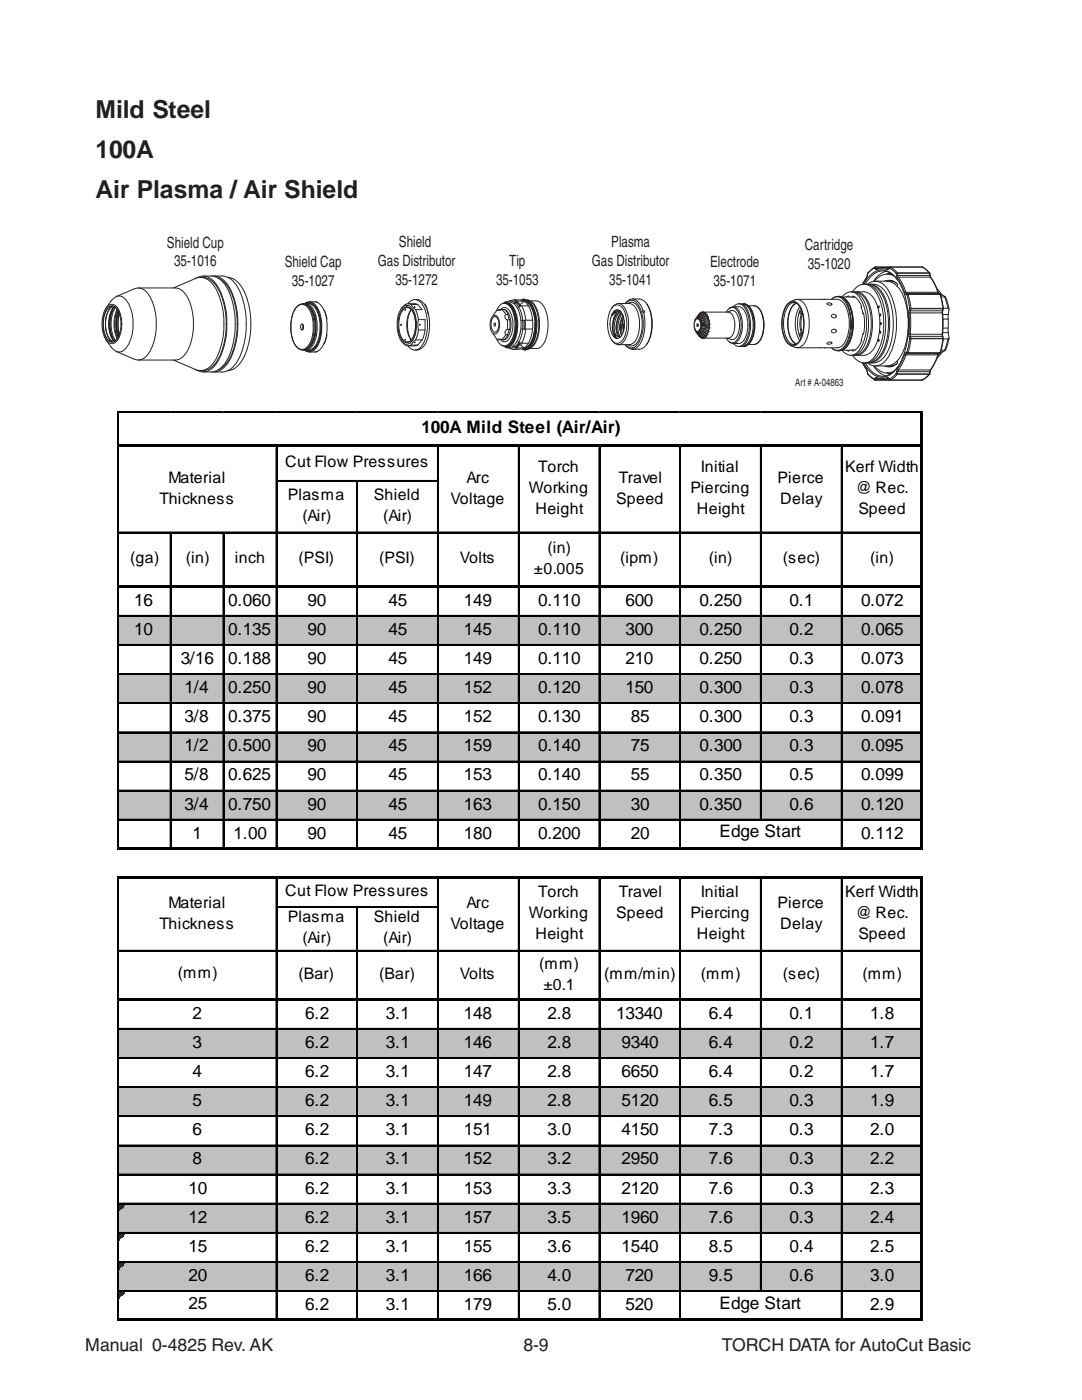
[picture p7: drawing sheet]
<svg xmlns="http://www.w3.org/2000/svg" width="216mm" height="279mm" viewBox="0 0 216 279" stroke-linecap="round" stroke-linejoin="round" font-family="sans-serif">
<g fill="none" stroke="#231f20" stroke-width=".2">
<path d="M23.2 59.2l3.6-1.6a2.29 2.29 0 0 1 2.9 1.3 12.2 12.2 0 0 1 0 11.5 2.4 2.4 0 0 1-2.9 1.3l-3.6-1.6M27.6 57.5h7.4a3.4 3.4 0 0 1 2.8 2.7 12.4 12.4 0 0 1-.8 10.5 2.56 2.56 0 0 1-2 1.2h-7.4M34.6 57.5l4.4-1.9a3.2 3.2 0 0 1 4 1.9 16.1 16.1 0 0 1 0 14.4 3.2 3.2 0 0 1-4 1.9l-4.4-1.9M38.9 55.6a2.84 2.84 0 0 1 4.1 .9 15.8 15.8 0 0 1 1.4 13.5 7 7 0 0 1-2.8 4 2.88 2.88 0 0 1-2.7-.3M40 55.4a3.5 3.5 0 0 1 3.4 2.1 16.1 16.1 0 0 1 0 14.4 3.5 3.5 0 0 1-3.4 2.1M40.5 55.1a4.1 4.1 0 0 1 4.7 2.2 16.6 16.6 0 0 1 0 14.7 4.1 4.1 0 0 1-4.7 2.2M42.4 55.1a3.4 3.4 0 0 1 3.2 2 16.4 16.4 0 0 1 0 15.1 3.6 3.6 0 0 1-3.2 2M42.7 55.1a4.1 4.1 0 0 1 4.7 2.2 16.6 16.6 0 0 1 0 14.7 4.1 4.1 0 0 1-4.7 2.2M43.6 55.5a5.9 5.9 0 0 1 2.9 3.8 16.5 16.5 0 0 1-.9 12.5 4.5 4.5 0 0 1-2 2M45.5 55.4a4.2 4.2 0 0 1 3.3 3 16.4 16.4 0 0 1-.4 13.5 3.8 3.8 0 0 1-2.9 2.1M82.8 59.8l-.8 .2-.6 .6M82.8 59.8a1.93 1.93 0 0 1 1.8 1.5 8.4 8.4 0 0 1-.4 7.7 1.56 1.56 0 0 1-2.8 0"/>
<path d="M82.8 59.8a1.89 1.89 0 0 1 1.9 .9 8.6 8.6 0 0 1-.1 8.3 1.91 1.91 0 0 1-1.8 .9M102.5 59.9l-2.3 .7M103.8 59.9a3.2 3.2 0 0 1 2.3 3 7.3 7.3 0 0 1-1.3 6.4 3.5 3.5 0 0 1-3.2 .2l-1.6-.6M104 59.8l-1.5 .1 .8 .2M105 59.9a3.2 3.2 0 0 1 2.3 3 7.3 7.3 0 0 1-1.3 6.4l-1 .4M105.2 59.9a3.2 3.2 0 0 1 2.3 3 7.3 7.3 0 0 1-1.4 6.4l-.9 .4M126.2 59.7a2.7 2.7 0 0 1 3.2 1.7 8.9 8.9 0 0 1-.4 7.4 2.47 2.47 0 0 1-2.5 .9M159.1 59.7h5.5M164.6 59.7l-.5 .1M164.6 59.7h2.5a2.7 2.7 0 0 1 2.1 2.5 8.1 8.1 0 0 1-1 6.7l-.5 .3-.6 .2h-8M165.9 59.7a1.61 1.61 0 0 1 2.6 .4 8.8 8.8 0 0 1-.1 9.1 1.56 1.56 0 0 1-2.5 .2M166.2 59.5a1.84 1.84 0 0 1 2.8 1.1 9.2 9.2 0 0 1-.1 8.3 1.73 1.73 0 0 1-2.7 .7"/>
<path d="M167.2 59.1a1.84 1.84 0 0 1 1.7 .9 9.1 9.1 0 0 1 .1 9.1 1.86 1.86 0 0 1-1.8 .9M168.3 59.4a5.3 5.3 0 0 1 2 4.6 6.6 6.6 0 0 1-1.9 5.7h-.1M168.3 59.4l.2 .1a5.7 5.7 0 0 1 1.7 4.4 7 7 0 0 1-1.7 5.7l-.2 .1M168.9 59.3l.4-.2 .1 .2M169.3 59.1h.1M169.7 58.2a2.46 2.46 0 0 1 2.6 1.7 11.4 11.4 0 0 1 0 9.3 2.64 2.64 0 0 1-2.6 1.7M170 59.3l.1-.2a2.6 2.6 0 0 1 1.8 2.3M170.1 58.2a2.53 2.53 0 0 1 2.3-1.5 2.53 2.53 0 0 1 2.3 1.5 13.2 13.2 0 0 1 .1 12.6 2.54 2.54 0 0 1-2.3 1.6 2.54 2.54 0 0 1-2.4-1.5M170.3 58.3a2.76 2.76 0 0 1 2.8 2.1 11 11 0 0 1-.5 9.3 2.46 2.46 0 0 1-2.4 1.2M170.6 59.3h-2.6a2.03 2.03 0 0 1 3.5 .1 10.6 10.6 0 0 1 0 10.4 1.98 1.98 0 0 1-3.5 .1l2.6-.1M170.8 58.2a2.65 2.65 0 0 1 2.3 1.7 11.4 11.4 0 0 1 0 9.3 2.63 2.63 0 0 1-2.3 1.7M170.9 58.2a3.3 3.3 0 0 1 4.1 2.7 10.7 10.7 0 0 1-1 9.1 3.2 3.2 0 0 1-3.1 .9"/>
<path d="M172.3 56.7a5.1 5.1 0 0 1 3.3-2.8 4 4 0 0 1 3.8 2.4 18.6 18.6 0 0 1 .1 16.3l-.4 .7a3.4 3.4 0 0 1-5.1 1.2l-1-1.1-.7-1M172.4 56.7a2.93 2.93 0 0 1 3 1.8 13.9 13.9 0 0 1 0 12.1 3.1 3.1 0 0 1-3 1.8M172.9 55.5l-.8 1.2M172.9 55.4l-.8 1.4M172.9 55.4v.1M173 56.7a3.1 3.1 0 0 1 2.7 1.5 13.2 13.2 0 0 1 0 12.7 3 3 0 0 1-2.8 1.5M173 55l-.1 .4M173 55h.1M173.1 56.7a2.62 2.62 0 0 1 4.1 1.1 14.4 14.4 0 0 1 0 13.6 2.65 2.65 0 0 1-4.1 1M173.1 55l-.2 .5M173.1 54.6l-.1 .4M173.1 54.6h.1"/>
<path d="M173.1 54.6v.4M173.5 56.7a3.2 3.2 0 0 1 2.6 1.8 13.9 13.9 0 0 1 0 12.1 3.2 3.2 0 0 1-2.6 1.8M173.6 56.7a3.1 3.1 0 0 1 3.3 1.8 13.9 13.9 0 0 1 0 12.1 3.2 3.2 0 0 1-3.3 1.8M174.5 53.5l.2-.2 .2 .2h.4M174.5 53.5l.2 .2M174.5 53.5l-1.4 1.1M174.6 53.3l-1.5 1.2M174.6 53.3l-.1 .2M174.6 53.3h9.4M174.6 53.3h3M174.6 56.1h2.4a3.4 3.4 0 0 1 2.7 1.8 14.8 14.8 0 0 1 0 13.3 3.4 3.4 0 0 1-2.7 1.8h-2.4M174.7 53.7l.2 .1"/>
<path d="M174.9 53.8l1.1-.2 1 .2M175 53.6l-.2-.1-.1 .2M175.4 53.5l-.4 .1-.1 .2M175.4 53.5l1-.1 .9 .2M176.1 53.4h1.4M176.5 56.1a2.04 2.04 0 0 1 2.6 .7v.4M176.8 54.1a4.4 4.4 0 0 0-2.5 2M177 54.7h1M177.3 53.6l-.3 .2M177.3 53.7l-.3 .1M177.3 56.1l.9 .1 .8 .4M177.3 53.6h.1"/>
<path d="M177.3 53.6v.1M177.5 53.5l1.3 1.1M177.5 53.5l-.2 .2M177.5 53.5l.1-.2 .2 .1 1.3 1.1h6.3M177.5 53.4l-.2 .2M177.5 53.4v.1M177.6 56.1h.6M177.6 55.9l-.6 .2M177.6 53.3l-.1 .1M177.7 54.5l-.8 .2M178 56.1h.1h-.5M178.4 55.1a2.93 2.93 0 0 0-3.9 1"/>
<path d="M178.8 54.6l.3-.1v.5h6.4M178.8 54.6l.1 .4M178.9 55h.2l.2 .3h6.3M178.9 55l.1 .5M179 55.5l.2-.2a9.6 9.6 0 0 1 1.6 3h6.3M179 55.5l.8 1.1 .7 1.8M179.1 55.9a3.3 3.3 0 0 0-2.9-1.8 3.3 3.3 0 0 0-3 1.8l-.6 .8M180.5 58.4l.3-.1 .1 .3h6.4M180.5 58.4l.3 .4M184 53.3l.7 .4 .8 .8M184 53.3l1.4 1.2M185.4 54.5h.1"/>
<path d="M185.4 54.5l.1 .1M185.4 54.5h-6.3l-.3 .1M185.4 54.5l.1 .5M185.5 54.5v.1M185.5 55l.1 .3M185.5 55h.1M185.6 54.6v.4M185.6 55l.1 .4M185.6 55.3l.8 1.2 .7 1.8M185.6 55.3l.1 .1M185.7 55.4l.8 1.2 .7 1.8M187 57.7l.7 .8"/>
<path d="M187.1 58.3l.2 .3M187.2 58.3v.1M187.2 58.4l.2 .2M187.3 58.6l.2 .1M187.3 58.6h.1M187.3 58.5h.4M187.4 58.6l.2 .1M187.5 58.7h.1M187.5 58.7h-6.3l-.3-.1-.1 .2M187.6 58.7h-6.4l-.2 .2-.2-.1M187.6 58.7l.5 2.8M187.6 58.7l.1 .1"/>
<path d="M187.7 58.8l.4 1.8v.9M187.7 58.5l.4 .4M187.7 58.9h.4M187.8 59.3h.7M188.1 58.9l.6 .3M188.5 59.3l.6 2.2M188.7 59.2l-.2 .1M188.7 59.2l.7 2.5M21.2 61.5a4.7 4.7 0 0 1 2.4-2.4 2.09 2.09 0 0 1 2 1.4 9.3 9.3 0 0 1-.4 9 1.74 1.74 0 0 1-3.1-.3l-.9-1.3M21.4 61.2a1.3 1.3 0 0 1 1.3-.4 1.3 1.3 0 0 1 1 1 6.7 6.7 0 0 1-.3 6.2 1.26 1.26 0 0 1-2.2-.2 6.5 6.5 0 0 1 .2-6.6zM21.7 67.3l.6 .7M21.7 61.8a6.3 6.3 0 0 0 0 5.6"/>
<path d="M22.2 61.4l-.5 .5M22.2 68l.4 .2M22.6 61.4a7 7 0 0 0 0 6.5M22.6 61.1l-.3 .2a5.2 5.2 0 0 0-.2 6.6l.1 .1M22.7 61.2a7.2 7.2 0 0 0 0 6.9M22.8 61.2a5.9 5.9 0 0 0 0 6.9M22.9 61.3l-.6-.2-.5 .2a5.2 5.2 0 0 0-.1 6.6l.1 .1a.96 .96 0 0 0 1.2 0M23.1 61.4a6.5 6.5 0 0 0-.1 6.5M23.4 61.8a6.9 6.9 0 0 0 0 5.8M23.4 67.6l-.4 .4M23.4 62.6a8.2 8.2 0 0 0 0 4.1M23.4 62.6a8.1 8.1 0 0 0 0 4.1"/>
<path d="M23.4 66.7l.4 .1M23.4 62.7a8.1 8.1 0 0 0 0 4M23.4 62.7h.4M23.5 61.9a7.2 7.2 0 0 0 0 5.6M23.5 61.8a6.2 6.2 0 0 1-.1 5.8M23.5 61.9l-.6-.6a6.4 6.4 0 0 0-.3 6.3l.3 .5M23.5 61.8a1.18 1.18 0 0 0-1.1-.8 1.18 1.18 0 0 0-1.1 .7 5.8 5.8 0 0 0 .3 6.2 1.1 1.1 0 0 0 1.8-.3M23.5 66.9l.1 .4zM23.5 66.9h.1M23.5 62.4l.1 .1M23.6 62.7a7.9 7.9 0 0 0 0 3.9M23.6 62.1l-.1 .3"/>
<path d="M23.6 66.8l.1 .3M23.6 62.5h.2l-.4 .1M23.6 66.8h.2M23.6 66.8l-.1 .1M23.7 62.3l-.1 .2M23.8 62.7a7.9 7.9 0 0 0 0 3.9M23.8 66.6l-.4 .1M59 61.4a1.7 1.7 0 0 1 2.9 .1 7.9 7.9 0 0 1 0 7.5 1.69 1.69 0 0 1-2.8 .1 7.7 7.7 0 0 1-.1-7.7zM59.5 61.1l.6-.4a1.48 1.48 0 0 1 1.5 1 7.8 7.8 0 0 1 .1 7 1.53 1.53 0 0 1-1.4 1 1.53 1.53 0 0 1-1.5-1 7.8 7.8 0 0 1 .1-7zM60.2 64.6a.69 .69 0 0 1 0 1.2 .78 .78 0 0 1 0-1.2zM60.4 60.6a2.17 2.17 0 0 1 1.7 1.6 8.2 8.2 0 0 1-.4 6.8l-.5 .6-.8 .3M60.5 65v.5"/>
<path d="M60.5 64.9v.7M60.7 69.9l.3 .1a2.7 2.7 0 0 0 1.8 .2h.2M60.8 60.6a1.56 1.56 0 0 1 2.4 .9 8.4 8.4 0 0 1-.1 7.8 1.48 1.48 0 0 1-2.2 .6 1.51 1.51 0 0 0 1.5-.9 7.8 7.8 0 0 0-.2-7.7l-.6-.5zM61 69.8h-.1M61 60.6h.7a1.64 1.64 0 0 1 1.3 1 7.9 7.9 0 0 1-.1 7.4 1.86 1.86 0 0 1-1.9 .9M61.2 60.6a1.39 1.39 0 0 1 1.7 .7 7.9 7.9 0 0 1 0 7.9 1.44 1.44 0 0 1-1.6 .7h-.1M61.5 60.9a4.9 4.9 0 0 1 1.6 4.3 4.9 4.9 0 0 1-1.6 4.3M61.5 60.3l-.8 .3M61.5 60.3l.4-.1a1.74 1.74 0 0 1 1.3 1.1 8.6 8.6 0 0 1 0 8.1l-.6 .5-.9 .3M61.7 60.2l1.3 .1M61.9 61.5a7.4 7.4 0 0 1 0 7.5M62.9 62.9l.1 .1h-.2z"/>
<path d="M63 60.3h.3M63.1 60.3h.2M63.3 60.3a3.4 3.4 0 0 1 1.4 1.6M63.3 60.3l.1 .1M63.3 70.1l-.3 .1M63.3 70.1l-.2 .1M63.4 70.1h-.1M64.7 61.9l.5 1.7M64.7 68.6a3.4 3.4 0 0 1-1.4 1.6M65.2 63.6h.1M65.2 66.8h.1M65.2 66.8l-.5 1.8"/>
<path d="M65.2 63.6v3.2M80 64.7v.2zM80.4 61.3l.8-.4a1.4 1.4 0 0 1 1.2 1 6.8 6.8 0 0 1-.1 6.1 1.28 1.28 0 0 1-1.2 .7 1.28 1.28 0 0 1-1.1-.8 6.3 6.3 0 0 1 .4-6.6zM80.4 61.6l.8-.4a1.34 1.34 0 0 1 1.2 1 5.9 5.9 0 0 1-.5 5.9l-.7 .3a1.88 1.88 0 0 1-1.5-1.6 5.8 5.8 0 0 1 .7-5.2zM80.6 61.7l.7-.3a1.77 1.77 0 0 1 1.4 1.5 5.6 5.6 0 0 1-.8 5.1l-.6 .3a1.83 1.83 0 0 1-1.5-1.6 5.4 5.4 0 0 1 .8-5zM80.8 67.8h.2zM81.3 68.3h.1M81.5 60.6l1.7 .1 1 1.1h-1.3M82 61.9a6.6 6.6 0 0 0 0 5.9M82 68.9h1.4M82 60.8h1.4M82 60.8a1.48 1.48 0 0 0-1.9 .8"/>
<path d="M82 60.8l.9 1M82.1 61.8a5.5 5.5 0 0 0 0 6M82.7 61.3h.1zM82.9 67.8h1.3M82.9 61.8l.6 2M82.9 67.8l-.5 .5a1.13 1.13 0 0 1-1 .7 1.13 1.13 0 0 1-1.1-.6l-.2-.4M83.5 63.8l-.1 .8 .1 1.2M83.5 65.8h1.3M83.5 63.8h1.3v2l-.2 1.1a3.6 3.6 0 0 1-1.2 2l-.6 .1h-1.3M83.5 65.8l-.6 2M84.8 60.7l.6 2M98.4 63l.3-.1a2.04 2.04 0 0 1 .9 2.5 1.07 1.07 0 0 1-1.2 1.2 2.79 2.79 0 0 1 0-3.6z"/>
<path d="M98.5 63.2h.3a1.81 1.81 0 0 1 .6 2.5l-.4 .5-.2 .1a1.81 1.81 0 0 1-.7-2.5zM98.6 64.5h.1a.39 .39 0 0 1 0 .6zM99 62.1a1.68 1.68 0 0 1 2.1-1.5 4 4 0 0 1 1.6 3.3 6.1 6.1 0 0 1-1.3 4.8 1.31 1.31 0 0 1-2.1-.6l-.2-.5M99.4 61.8h.4M99.9 67.8h-.5M99.9 61.8h-.1a1.07 1.07 0 0 1 1.1-.4 1.07 1.07 0 0 1 .8 .7 5.6 5.6 0 0 1-.3 5.8 .96 .96 0 0 1-1.5-.1M100.4 61.7a2.29 2.29 0 0 1 1.5 2.4 3.9 3.9 0 0 1-1.1 3.7h-.8l-.3-.2-.3 .2-.3-.2-.8-1.1M100.5 61.8h-.5M100.6 61.7l.4 .4 .4 .7M100.9 62.8l-.1 .5a2.15 2.15 0 0 1 .4 2.2v.3M100.9 66.8h.5l.3-1.1a.86 .86 0 0 0-1 .6l.2 .5-.4 .6-.5 .4M101.4 66.8a1.44 1.44 0 0 1-1.1 1"/>
<path d="M101.4 62.8h-.5l-.2-.4a.79 .79 0 0 0-1.1-.5l-.2-.1-.4 .3-.7 1M101.4 62.7l.3 1.2M101.6 60.2l.1-.1a3.1 3.1 0 0 1 2.4 2.9 6.8 6.8 0 0 1-1.3 6.1l-1 .5M101.7 63.8l-.5 .1M101.7 63.8v2M101.7 60.3a2.93 2.93 0 0 1 2.1 2.8 6.5 6.5 0 0 1-1.4 5.9l-.9 .4M102.4 69.1l.9 .3-.9 .3M102.5 69.1l.5 .1M103.2 60.1l-.6 .3v.3l.4-.4M103.3 69.4h1.3M103.3 68l.2 .3 .6 .2M103.3 60.1h1.3"/>
<path d="M103.6 68.4l-.6 .8a.82 .82 0 0 0 .8-.8M103.9 68.9l.7 .5M103.9 61.1l-.2-.3a.79 .79 0 0 0-.8-.6l.5 .4 .3 .5M104 65.6l2.2 .1M104.1 68.5h1.3M104.1 61l.5 1.3 .3 1.6M104.2 68.5l-.3 .4h-.3M104.6 60.2l-.8 .6M104.6 63.9v1.8h.2v-.2v-1.5M104.9 65.7l-.3 1.5-.5 1.3M105.4 61h-1.3l-.6 .2-.3 .3M105.8 69.5h1.4"/>
<path d="M106 60a2.47 2.47 0 0 1 3 2.1 8.5 8.5 0 0 1-.6 6.6l-.8 .7-.5 .1M106.2 63.9h-2.3M122 61.5a1.46 1.46 0 0 1 1.6-.9 1.46 1.46 0 0 1 1.3 1.3 6.9 6.9 0 0 1-.5 6.3l-.4 .4a1.63 1.63 0 0 1-2-.8M122.1 61.4a1.26 1.26 0 0 1 1.2-.6 1.26 1.26 0 0 1 1.1 .9 6.3 6.3 0 0 1-.5 6.5 1.17 1.17 0 0 1-1.8-.3 6.4 6.4 0 0 1 0-6.5zM122.2 64.7v1.2M122.3 64.2a3.4 3.4 0 0 0 .6 3.2l.2 .1M122.4 62.4l-.3 .6M122.5 62.1a.9 .9 0 0 1 1.5 .2 4.5 4.5 0 0 1-.4 5.1l-.4 .1a1.54 1.54 0 0 1-1.3-1.5 4.8 4.8 0 0 1 .6-3.9zM122.7 66.5l.1 .2a.92 .92 0 0 0 1 .5M123 64.7v1.2M123 62l-.5 .4-.4 .6M123.1 62.6a4.9 4.9 0 0 0-.5 4.3l.5 .6-.4-1"/>
<path d="M123.3 62.2l-.7 .3-.5 .5M123.3 62.2l-.6 .7-.4 1.3M123.4 60.6h2.2a1.98 1.98 0 0 1 1.6 1.6 7.3 7.3 0 0 1-.4 5.8l-.5 .5-.7 .3h-2.2M123.7 64.7v1.2M123.8 62.1a1.1 1.1 0 0 0-1.4 .3M123.8 62.1l-.5 .1M123.8 62.1a2.56 2.56 0 0 0-1.5 2.1M123.9 62.6a4.8 4.8 0 0 0-.5 4.5M123.9 62.2a4 4 0 0 0-1.2 4.3M124 62.4a4.3 4.3 0 0 0-.8 4.5l.5 .3M124.2 62.6a4.2 4.2 0 0 0-.4 4.6h.1M124.3 63a4.3 4.3 0 0 0-.3 4"/>
<path d="M124.3 63.7l-.3 1.4 .2 1.5M124.3 63.7l-.1 1 .2 1.4M124.3 63l-.5 1.7v1.1l.3 1.1M124.4 63.3l-.1 .4M124.5 65.6v-.9l-.1 1.2M124.6 64v1.3M125.2 60.6a1.29 1.29 0 0 1 1.9 .4 7.2 7.2 0 0 1 0 7.4 1.3 1.3 0 0 1-1.9 .4M126.1 69.7h.2M126.3 69.7h.2h-.2M126.3 69.7h-.2M128.3 62l-.1 .2 .2 .1M128.3 62l-.1-.2a2.44 2.44 0 0 0-2.3-2.1l-.5 .2-.6 .7a1.57 1.57 0 0 1 1.6-.6 1.57 1.57 0 0 1 1.2 1.2 8.1 8.1 0 0 1-.3 7.4 1.5 1.5 0 0 1-2.5 .2l.5 .6 .8 .3"/>
<path d="M128.3 62h.2a.16 .16 0 0 1 .1 .3 .16 .16 0 0 1-.2 0M128.4 62.3a8.9 8.9 0 0 1-.7 6.4l-.6 .6-.8 .4M129 60.6a7.8 7.8 0 0 1 0 8.2M138.5 65.4l.1 .2M138.5 65.4l.2 .1-.1 .3M138.6 64.2l-.1 1.2M138.6 65.8l.2 .2M138.6 65.8h.2v.3l.7 1M138.7 63.8v.3l-.1 .1M138.7 64l-.1 .2M138.9 63.6l-.1 .3-.1-.1M139 66.3l.9 1.1"/>
<path d="M139 66.3l-.1-.3-.1 .1 .7 1M139 66.3l.1-.2 .1 .2M139.1 63.5l-.1 .2-.1-.1M139.1 63.5l.1 .2 .1-.2M139.1 64.7l.1-.1 .1 .1-.1 .5-.1-.2zM139.2 66.3l1.1 1.2h-.2zM139.3 63.5l.1 .2 .1-.1M139.4 62.9l-.7 .9M139.4 66.3l-.1-.2-.1 .2M139.4 66.3l1.1 1.1 .2-.1M139.4 66.3l.1-.3 1.4 1.1 .1-.2M139.4 66.3l1.3 1"/>
<path d="M139.5 66l1.4 1.2M139.5 67.1l.1 .1M139.6 65.8l1.7 1M139.6 65.8v.3l1.4 .8M139.7 64.1l.1 .1M139.7 63.8v.3M139.7 62.5l-.8 1.1M139.7 65.5l1.8 .7M139.7 65.5v.3M139.7 67.3l.2 .1M139.7 65.8h-.1M139.7 65.8l1.5 .8 .1-.2"/>
<path d="M139.7 65.8l1.6 .6M139.8 64.4l.1 .2M139.8 65.2l.1 .2M139.8 65.2l1.8 .3M139.8 64.8l.1 .2M139.8 64.2v.2M139.8 62.4l-.1 .1M139.9 65.4l1.5 .6M139.9 65.4l-.2 .1M139.9 65.4l1.5 .3M139.9 64.6l-.1 .2M139.9 67.4h.2"/>
<path d="M139.9 65l-.1 .2M140.1 62.3h.4M140.1 62.3l-1 1.2M140.4 62.3h4.9a1.9 1.9 0 0 1 1.3 1.9 3.9 3.9 0 0 1-.8 3.1l-.5 .2h-5.1M140.5 62.3l.3 .1v.2M140.5 62.3l-1.2 1.2M140.5 62.3h-.2l-1 1.2M140.7 67.3l-.1 .2h-.5M140.8 62.4l-1.4 1.3M140.8 62.6l.3 .1-.1 .2M140.8 62.6l-1.3 1v.3M141 66.9l-.1 .3-.2 .1"/>
<path d="M141 62.9l.1 .2M141 62.9l-1.3 .9M141.1 62.7l-1.6 1.2 .2-.1M141.1 63.1l-1.4 .7M141.1 63.1l.3 .2M141.3 66.4l-.1 .2 .1 .2-.3 .1M141.4 63.7l-.1-.3-1.5 .8M141.4 63.7l.2 .2M141.4 63.7l-1.6 .5M141.4 66l.1 .2M141.4 63.3l-.1 .1 .1 .3M141.4 63.3l-1.7 .8"/>
<path d="M141.4 65.7v.3M141.4 64.1l-1.5 .5M141.4 64.1l.1 .4M141.5 64.5l.2 .2M141.5 64.5l-1.6 .1M141.5 64.9l.1 .6M141.5 64.9l-1.6 .1M141.5 64.9v.4l-1.6-.3M141.5 66.2l-.2 .2M141.6 63.9l-.2 .2M141.6 63.9l-1.8 .5M141.6 65.5l-.2 .2"/>
<path d="M141.7 64.7l-.2 .2M141.7 64.7l-1.9 .1M144.9 62.3a1.43 1.43 0 0 1 1.5-.9 4.6 4.6 0 0 1 1.4 4.3 3.6 3.6 0 0 1-1.4 2.7 1.43 1.43 0 0 1-1.5-.9M145.2 62.3a1.25 1.25 0 0 1 1.3-.2 1.25 1.25 0 0 1 .8 1.1 4.8 4.8 0 0 1-.6 4.3 1.23 1.23 0 0 1-1.5 0M145.5 61.5a1.24 1.24 0 0 1 2.1 .8 6.2 6.2 0 0 1-.4 5.8 1.11 1.11 0 0 1-1.7 .1M146.3 61.2l.7-.5a1.55 1.55 0 0 1 1.9 1.2 7.2 7.2 0 0 1-.4 6.6l-.4 .4a1.38 1.38 0 0 1-1.8-.3 2.02 2.02 0 0 0 2.6-1.7 6.3 6.3 0 0 0-.5-5.1 2.05 2.05 0 0 0-2.1-.6zM147.4 60.6a1.67 1.67 0 0 1 1.8 1.3 7.3 7.3 0 0 1-.4 6.5 1.48 1.48 0 0 1-1.4 .7M147.9 60.7a2.34 2.34 0 0 1 2.1 2.2 6.8 6.8 0 0 1-.9 5.7l-.5 .3-.7 .2M148.1 60.7a1.68 1.68 0 0 1 1.9 1.4 7.4 7.4 0 0 1-.4 6.2 1.41 1.41 0 0 1-1.5 .8M148.4 60.6h.1M148.4 69.1h.1M148.4 60.6a2.77 2.77 0 0 1 2 2.7 7.3 7.3 0 0 1-.8 5.1l-.5 .5-.7 .2"/>
<path d="M148.4 60.6a2.5 2.5 0 0 1 2 2.3 7 7 0 0 1-.9 5.7l-.5 .4-.6 .1M149.4 68.7h1M149.4 61h1M150.4 61a2.51 2.51 0 0 1 1.9 2.5 6.5 6.5 0 0 1-.8 4.7l-.5 .4-.6 .1M150.4 61a2.51 2.51 0 0 1 1.8 2.5 6.6 6.6 0 0 1-.7 4.6l-.4 .4-.7 .2M157.1 60.9a1.34 1.34 0 0 1 2.3 .1 7.2 7.2 0 0 1 .1 7 1.39 1.39 0 0 1-2.4 .2 7.1 7.1 0 0 1 0-7.3zM157.4 60.4a1.51 1.51 0 0 1 2.3 .9 7.6 7.6 0 0 1-.4 7.1 1.39 1.39 0 0 1-2.3-.1 7.5 7.5 0 0 1 0-7.5zM157.7 60.2a1.89 1.89 0 0 1 3 .7 8.8 8.8 0 0 1 0 7.3 1.87 1.87 0 0 1-3 .7M158.8 60.4a1.58 1.58 0 0 0-1.9 1.3 6.8 6.8 0 0 0 .7 6.7l.5 .3h.7M158.8 60.5a4.4 4.4 0 0 0-1.6 4.1 4.9 4.9 0 0 0 1.6 4.1M159 60.5a4.1 4.1 0 0 0-1.8 4.1v.4a3.9 3.9 0 0 0 1.8 3.6M159.6 61.2a6.9 6.9 0 0 0 0 6.7"/>
<path d="M159.6 62.2a.22 .22 0 0 1 .3 .2 .22 .22 0 0 1-.3 .2zM159.6 66.6a.22 .22 0 0 1 .3 .2 .22 .22 0 0 1-.3 .2zM159.8 61.6a7.5 7.5 0 0 0 0 6M160.1 62.3a5.8 5.8 0 0 0 0 4.5M160.1 62.6a5.9 5.9 0 0 0 0 3.9M165 60.5a.67 .67 0 0 1 1 .3 .6 .6 0 0 1-1-.3zM165 68.5a.58 .58 0 0 1 1 0 .71 .71 0 0 1-1 0zM166 65.9a.53 .53 0 0 1 .9 .1 .45 .45 0 0 1-.5 .5 .45 .45 0 0 1-.4-.6zM166.1 62.8h.5l.3 .3a.48 .48 0 0 1-.6 .3 .48 .48 0 0 1-.4-.5zM168.9 69.9l.4 .2 .1-.2M169.3 70.1h.1M171.9 67.7v.1a2.67 2.67 0 0 1-1.8 2.2l-.1-.1"/>
<path d="M171.9 61.3l.3 1.3h.1M172.1 72.4l.8 1.4M172.1 72.4l.8 1.3M172.2 62.5v-.1a7.5 7.5 0 0 1 0 4.3M172.3 66.5h-.1l-.3 1.4M172.6 72.4l.1 .1a4.2 4.2 0 0 0 3.6 2.6 3.9 3.9 0 0 0 2.8-1.9M172.9 73.7v.1M172.9 73.7l.2 .4M172.9 73.8l.1 .4M173 74.2l.1 .4M173.1 74.1l-.1 .1M173.1 74.1v.4"/>
<path d="M173.1 74.6l1.5 1.2M173.1 74.5l1.4 1.2M173.1 74.5v.1M174.3 73a4.4 4.4 0 0 0 2.5 2M174.5 75.7l.1 .2M174.5 73a3 3 0 0 0 3.9 1M174.7 75.4l.1 .2 .2-.1M174.7 75.4l-.2 .3M174.9 75.3l-.2 .1M174.9 75.3l1.1 .3 1-.3M174.9 75.3l.1 .2M175 75.5l.4 .1"/>
<path d="M175.3 67.7l.1 .2-.1 .2zM175.3 61l.1 .3-.1 .2zM175.3 75.6h-.4l-.2 .2-.2-.1M175.6 66.1l.1 .2-.1 .2zM175.6 62.6l.1 .3-.1 .2zM175.7 64.4l.2 .2-.2 .2zM176.1 75.7h1.4M176.9 74.4l.8 .2M177 73l.6 .2M177 75.3l.3 .1M177 75.3l.3 .2M177.3 75.5v.1"/>
<path d="M177.3 75.5l-.9 .2-1-.1M177.3 75.4l.2 .3M177.3 75.4v.2M177.3 75.6l.2 .2M177.5 75.7v.1M177.5 75.8l.1 .1M177.6 73l.5 .1-.1-.1M177.6 75.8l-3 .1M177.6 73h.6M178 74.4h-1M178.8 74.5l.3 .2M178.8 74.5l-1.3 1.2"/>
<path d="M178.9 74.1l-.1 .4M179 72.5l-.8 .4-.9 .1M179 73.7l-.1 .4M179.1 74.7l-1.3 1-.2 .2-.1-.2M179.1 74.7h6.3M179.1 72v.4a2.11 2.11 0 0 1-2.6 .6M180.5 70.7l-.7 1.8-.8 1.2M180.8 70.4l.1 .2 .3-.1M180.8 70.4l-.3 .3M180.8 70.4l.2-.1 .2 .2M181.2 70.5h6.3M181.2 64.1h.1"/>
<path d="M181.3 62.8v.6M181.3 65.7v.6M181.3 65l-.1 .1M181.4 66.7v.5M181.4 67.2l.1 .4M181.4 61.9v.6M181.5 61.6h.3M181.5 67.6h.3M181.5 67.6l-.5 2.7 .2 .1 .6-2.8M181.5 61.6l-.1 .3 .2 .1 .2-.4M181.6 62.4l.1 2.2-.1 2.1h-.2v-4.2M181.6 62.4l-.2 .1"/>
<path d="M181.6 62.4h6.4M181.7 67.1l-.3 .1M181.7 67.1l.1 .4M181.7 67.1h6.3M181.8 67.5l-.3 .1M181.8 67.5v.1M181.8 61.6h6.3M181.8 67.5h6.3M181.8 61.5l-.3 .1M181.8 61.5v.1M181.8 61.5l-.6-2.8-.2 .2 .5 2.7M181.8 67.6h6.3"/>
<path d="M181.8 61.5h6.3M184 75.9h-9.4M184.1 75.8l-.1 .1M185.4 74.7l-1.4 1.2M185.4 74.6l-6.3 .1M185.5 74.6l-.1 .1M185.5 74.2l-.1 .4M185.5 74.2h-6.4v.4l-.3-.1M185.5 74.6l-1.4 1.2M185.5 74.6h.1M185.6 74.2v.4M185.6 74.2h-.1"/>
<path d="M185.6 73.8h-6.3l-.2 .4-.2-.1M185.6 73.8l-.1 .4M185.7 73.8l-.1 .4M185.7 73.8h-.1M187.1 70.8h-6.3a9.6 9.6 0 0 1-1.6 3l-.2-.1M187.1 70.8l-.7 1.9-.8 1.1M187.2 70.8l-.5 1.4-1 1.6M187.2 70.8h-.1M187.3 70.6l-.2 .2M187.3 70.6h-6.4l-.1 .2-.3-.1M187.3 70.6h.4M187.4 70.6l-.2 .2"/>
<path d="M187.4 70.6h-.1M187.5 70.5l-.2 .1M187.6 70.4l-6.4 .1M187.6 70.4l-.1 .1M187.6 70.4l-.2 .2M187.7 70.4h-.1M187.7 70.3l-.1 .1M187.7 70.6l-.7 .9M187.7 70.2h.4M187.8 69.9h.7M188 62.4l.1 .1M188 66.7v.4"/>
<path d="M188 62.4l.1 2.2-.1 2.1M188 66.7h-6.4l.1 .4M188 67.1l.1 .4M188 67.1l.1 .1M188 62h-6.3l-.1 .4M188 62v.4M188.1 66.7v.5M188.1 62.5l.1 2.2-.1 2M188.1 66.7h-.1M188.1 62.8h1.1M188.1 66.4h1.1M188.1 70.2l-.4 .4"/>
<path d="M188.1 67.2l.1 .4M188.1 62h-.1M188.1 62v.5M188.1 67.5v.1M188.1 61.6l-.1 .4M188.1 67.5l.1 .1M188.1 67.6l.1 .6-.5 2.1M188.1 67.6l-.5 2.8M188.1 61.5v.1M188.2 65.5h1M188.2 63.7h1M188.2 67.6h.9"/>
<path d="M188.2 61.5h.9M188.2 61.6h-.1M188.2 61.6l-.1 .4M188.5 69.9h.2M188.7 69.9l-.6 .3M189.1 67.6l-.6 2.3M189.1 61.5l.3 .2M189.2 63.7v2.7M189.2 62.8v.9M189.2 66.4l.2 1.1M189.4 61.7l-.2 1.1M189.4 67.5l-.7 2.4"/>
<path d="M189.4 67.5l-.3 .1"/>
<circle cx="80.9" cy="61.8" r=".07"/>
<circle cx="82.7" cy="68.4" r=".07"/>
<circle cx="83.8" cy="64.8" r=".08"/>
</g>
<path d="M104.3 59.7a2.81 2.81 0 0 1 2.4 2.2 8.3 8.3 0 0 1-.8 7.2 1.14 1.14 0 0 1-1.7 .5 3 3 0 0 0 2.2-2.5 8.1 8.1 0 0 0-.6-6.2 2.69 2.69 0 0 0-1.7-1z" fill="#231f20"/>
<path d="M104.1 59.9l.2-.2a2.81 2.81 0 0 1 2.4 2.2 8.3 8.3 0 0 1-.8 7.2 1.14 1.14 0 0 1-1.7 .5 3 3 0 0 0 2.2-2.5 8.1 8.1 0 0 0-.6-6.2 2.12 2.12 0 0 0-1.7-.9" fill="none" stroke="#231f20" stroke-width=".2"/>
<path d="M100.8 60.2a2.53 2.53 0 0 1 2.1 2 7.3 7.3 0 0 1-.9 6.7l-.9 .5-.4-.2a2.94 2.94 0 0 0 2-2.6l.2-1.6a5.5 5.5 0 0 0-1.3-4.1l-1-.4z" fill="#231f20"/>
<path d="M100.6 60.4l.2-.2a2.53 2.53 0 0 1 2.1 2 7.3 7.3 0 0 1-.9 6.7l-.9 .5-.4-.2a2.94 2.94 0 0 0 2-2.6l.2-1.6a5.5 5.5 0 0 0-1.3-4.1l-1-.4" fill="none" stroke="#231f20" stroke-width=".2"/>
<g fill="#fff">
<path d="M23.6 89h144.5v17.4h-144.5z"/>
<path d="M23.6 106.2h160.6v11.1h-160.6z"/>
<path d="M23.6 117h31.7v6.1h-31.7z"/>
</g>
<g fill="#c0c0c0">
<path d="M23.6 122.8h160.6v6.1h-160.6z"/>
<path d="M23.6 134.5h160.6v6h-160.6z"/>
<path d="M23.6 146h160.6v6.1h-160.6z"/>
</g>
<path d="M23.6 151.9h31.7v6h-31.7z" fill="#fff"/>
<path d="M23.6 157.7h160.6v6.1h-160.6z" fill="#c0c0c0"/>
<g fill="#fff">
<path d="M23.6 163.5h31.7v6.1h-31.7z"/>
<path d="M23.6 169.3h160.6v6.1h-160.6z"/>
<path d="M23.6 175.1h144.5v14.8h-144.5z"/>
<path d="M23.6 189.7h160.6v10h-160.6z"/>
<path d="M23.6 199.4h31.7v6.1h-31.7z"/>
</g>
<g fill="#c0c0c0">
<path d="M23.6 205.2h160.6v6.1h-160.6z"/>
<path d="M23.6 216.9h160.6v6.1h-160.6z"/>
<path d="M23.6 228.5h160.6v6.1h-160.6z"/>
<path d="M23.6 240.1h160.6v6.1h-160.6z"/>
<path d="M23.6 251.8h160.6v6h-160.6z"/>
</g>
<path d="M23.6 257.8h1.3" fill="none" stroke="#008000" stroke-width=".2"/>
<path d="M23.6 257.8h1.3v.3h-1.3z" fill="#008000"/>
<path d="M23.6 258.1h1.1" fill="none" stroke="#008000" stroke-width=".2"/>
<path d="M23.6 258.1h1.1v.3h-1.1z" fill="#008000"/>
<path d="M23.6 258.4h.8" fill="none" stroke="#008000" stroke-width=".2"/>
<path d="M23.6 258.4h.8v.2h-.8z" fill="#008000"/>
<path d="M23.6 258.6h.6" fill="none" stroke="#008000" stroke-width=".2"/>
<path d="M23.6 258.6h.6v.3h-.6z" fill="#008000"/>
<path d="M23.6 258.9h.3" fill="none" stroke="#008000" stroke-width=".2"/>
<path d="M23.6 258.9h.3v.3h-.3z" fill="#008000"/>
<path d="M23.6 240.4h1.3" fill="none" stroke="#008000" stroke-width=".2"/>
<path d="M23.6 240.4h1.3v.3h-1.3z" fill="#008000"/>
<path d="M23.6 240.7h1.1" fill="none" stroke="#008000" stroke-width=".2"/>
<path d="M23.6 240.7h1.1v.2h-1.1z" fill="#008000"/>
<path d="M23.6 240.9h.8" fill="none" stroke="#008000" stroke-width=".2"/>
<path d="M23.6 240.9h.8v.3h-.8z" fill="#008000"/>
<path d="M23.6 241.2h.6" fill="none" stroke="#008000" stroke-width=".2"/>
<path d="M23.6 241.2h.6v.2h-.6z" fill="#008000"/>
<path d="M23.6 241.5h.3" fill="none" stroke="#008000" stroke-width=".2"/>
<path d="M23.6 241.4h.3v.3h-.3z" fill="#008000"/>
<path d="M23.6 246.2h1.3" fill="none" stroke="#008000" stroke-width=".2"/>
<path d="M23.6 246.2h1.3v.3h-1.3z" fill="#008000"/>
<path d="M23.6 246.5h1.1" fill="none" stroke="#008000" stroke-width=".2"/>
<path d="M23.6 246.5h1.1v.2h-1.1z" fill="#008000"/>
<path d="M23.6 246.7h.8" fill="none" stroke="#008000" stroke-width=".2"/>
<path d="M23.6 246.7h.8v.3h-.8z" fill="#008000"/>
<path d="M23.6 247h.6" fill="none" stroke="#008000" stroke-width=".2"/>
<path d="M23.6 247h.6v.3h-.6z" fill="#008000"/>
<path d="M23.6 247.3h.3" fill="none" stroke="#008000" stroke-width=".2"/>
<path d="M23.6 247.3h.3v.2h-.3z" fill="#008000"/>
<path d="M23.6 252h1.3" fill="none" stroke="#008000" stroke-width=".2"/>
<path d="M23.6 252h1.3v.3h-1.3z" fill="#008000"/>
<path d="M23.6 252.3h1.1" fill="none" stroke="#008000" stroke-width=".2"/>
<path d="M23.6 252.3h1.1v.3h-1.1z" fill="#008000"/>
<path d="M23.6 252.6h.8" fill="none" stroke="#008000" stroke-width=".2"/>
<path d="M23.6 252.6h.8v.2h-.8z" fill="#008000"/>
<path d="M23.6 252.8h.6" fill="none" stroke="#008000" stroke-width=".2"/>
<path d="M23.6 252.8h.6v.3h-.6z" fill="#008000"/>
<path d="M23.6 253.1h.3" fill="none" stroke="#008000" stroke-width=".2"/>
<path d="M23.6 253.1h.3v.2h-.3z" fill="#008000"/>
<path d="M23.4 82.1h.1M34 82.1h.1M44.5 82.1h.1M55.1 82.1h.1M71.2 82.1h.1M87.3 82.1h.1M103.4 82.1h.1M119.5 82.1h.1M135.6 82.1h.1M151.7 82.1h.1M167.9 82.1h.1M184 82.1h.1" fill="none" stroke="#c0c0c0" stroke-width=".2"/>
<g fill="none" stroke="#000" stroke-width=".25">
<path d="M23.5 82.1v87.5M23.6 82.3h160.6M55.2 89.3v27.5M55.3 96h32.2M87.4 89.3v27.5M103.5 89.3v27.5M119.6 89.3v27.5M135.8 89.3v27.5M168 89.3v27.5M23.6 106.3h160.1M34.1 106.4v10.4M34.1 117.3v51.7"/>
<path d="M44.6 106.4v10.4M44.6 117.3v51.7M55.2 117.3v51.7M87.4 117.3v51.7M103.5 117.3v51.7M119.6 117.3v51.7M135.8 117.3v51.7M168 117.3v51.7M23.6 122.9h160.1M23.6 134.6h160.1M23.6 140.4h160.1M23.6 152h160.1"/>
<path d="M23.6 157.8h160.1M23.5 174.9v88.8M55.2 175.4v23.8M87.4 175.4v23.8M103.5 175.4v23.8M119.6 175.4v23.8M135.8 175.4v23.8M168 175.4v23.8M23.6 189.8h160.1M55.2 199.7v63.4M55.3 181.1h32.2M87.4 199.7v63.4"/>
<path d="M103.5 199.7v63.4M119.6 199.7v63.4M135.8 199.7v63.4M168 199.7v63.4M23.6 211.2h160.1M23.6 217h160.1M23.6 228.6h160.1M23.6 234.4h160.1M23.6 246.1h160.1M23.6 251.9h160.1M23.6 257.7h160.1"/>
</g>
<path d="M23.6 88.7h160.6v.6h-160.6zM23.6 116.8h160.6v.5h-160.6zM23.6 169h160.6v.6h-160.6zM23.6 174.9h160.6v.5h-160.6zM183.7 82.4h.5v87.2h-.5zM23.6 199.2h160.6v.5h-160.6zM23.6 263.1h160.6v.6h-160.6zM183.7 175.4h.5v88.3h-.5z" fill="#000"/>
<g fill="none" stroke="#000" stroke-width=".2">
<path d="M23.4 82.1h.1M55.1 89.3v27.5M55.3 95.9h32.2M71.2 96.1v20.7M87.3 89.3v27.5M103.4 89.3v27.5M119.5 89.3v27.5M135.6 89.3v27.5M151.7 89.3v27.5M167.9 89.3v27.5M23.6 106.2h160.1M34 106.4v10.4"/>
<path d="M34 117.3v51.7M44.5 106.4v10.4M44.5 117.3v51.7M55.1 117.3v51.7M71.2 117.3v51.7M87.3 117.3v51.7M103.4 117.3v51.7M119.5 117.3v51.7M135.6 117.3v51.7M151.7 117.3v46.5M167.9 117.3v51.7M23.6 122.8h160.1"/>
<path d="M23.6 128.6h160.1M23.6 134.5h160.1M23.6 140.3h160.1M23.6 146h160.1M23.6 151.9h160.1M23.6 157.7h160.1M23.6 163.5h160.1M55.1 175.4v23.8M87.3 175.4v23.8M103.4 175.4v23.8M119.5 175.4v23.8M135.6 175.4v23.8"/>
<path d="M151.7 175.4v23.8M167.9 175.4v23.8M23.6 189.7h160.1M55.1 199.7v63.4M55.3 180.9h32.2M71.2 181.2v18M71.2 199.7v63.4M87.3 199.7v63.4M103.4 199.7v63.4M119.5 199.7v63.4M135.6 199.7v63.4M151.7 199.7v58.1"/>
<path d="M167.9 199.7v63.4M23.6 205.2h160.1M23.6 211.1h160.1M23.6 216.9h160.1M23.6 222.7h160.1M23.6 228.5h160.1M23.6 234.3h160.1M23.6 240.1h160.1M23.6 246h160.1M23.6 251.8h160.1M23.6 257.6h160.1"/>
</g>
<g fill="none" stroke="#000" stroke-width=".3">
<path d="M71.3 96.1v20.7M151.9 89.3v27.5M71.3 117.3v51.7M151.9 117.3v46.5M23.6 128.8h160.1M23.6 146.2h160.1M23.6 163.6h160.1M151.9 175.4v23.8M71.3 181.2v18M71.3 199.7v63.4M151.9 199.7v58.1M23.6 205.4h160.1"/>
<path d="M23.6 222.8h160.1M23.6 240.3h160.1"/>
</g>
<g font-size="4.9" fill="#231f20">
<text x="19" y="23.5">Mild Steel</text>
<text x="19" y="31.5">100A</text>
<text x="19" y="39.6">Air Plasma / Air Shield</text>
</g>
<g font-size="3.5" fill="#231f20">
<text x="17" y="269.5">Manual 0-4825 Rev. AK</text>
<text x="104.5" y="269.5">8-9</text>
<text x="144.1" y="269.5">TORCH DATA for AutoCut Basic</text>
</g>
<g font-size="3.4">
<text x="84.1" y="86.4">100A Mild Steel (Air/Air)</text>
<text x="26.8" y="120.9">16</text>
<text x="45.5" y="120.9">0.060</text>
<text x="61.4" y="120.9">90</text>
<text x="77.5" y="120.9">45</text>
<text x="92.6" y="120.9">149</text>
<text x="107.4" y="120.9">0.110</text>
<text x="124.8" y="120.9">600</text>
<text x="139.6" y="120.9">0.250</text>
<text x="157.6" y="120.9">0.1</text>
<text x="171.8" y="120.9">0.072</text>
<text x="26.8" y="126.7">10</text>
<text x="45.5" y="126.7">0.135</text>
<text x="61.4" y="126.7">90</text>
<text x="77.5" y="126.7">45</text>
<text x="92.6" y="126.7">145</text>
<text x="107.4" y="126.7">0.110</text>
<text x="124.8" y="126.7">300</text>
<text x="139.6" y="126.7">0.250</text>
<text x="157.6" y="126.7">0.2</text>
<text x="171.8" y="126.7">0.065</text>
<text x="36.1" y="132.5">3/16</text>
<text x="45.5" y="132.5">0.188</text>
<text x="61.4" y="132.5">90</text>
<text x="77.5" y="132.5">45</text>
<text x="92.6" y="132.5">149</text>
<text x="107.4" y="132.5">0.110</text>
<text x="124.8" y="132.5">210</text>
<text x="139.6" y="132.5">0.250</text>
<text x="157.6" y="132.5">0.3</text>
<text x="171.8" y="132.5">0.073</text>
<text x="36.8" y="138.3">1/4</text>
<text x="45.6" y="138.3">0.250</text>
<text x="61.4" y="138.3">90</text>
<text x="77.5" y="138.3">45</text>
<text x="92.6" y="138.3">152</text>
<text x="107.4" y="138.3">0.120</text>
<text x="124.8" y="138.3">150</text>
<text x="139.6" y="138.3">0.300</text>
<text x="157.6" y="138.3">0.3</text>
<text x="171.8" y="138.3">0.078</text>
<text x="36.8" y="144.1">3/8</text>
<text x="36.8" y="149.9">1/2</text>
<text x="45.6" y="144.1">0.375</text>
<text x="45.6" y="149.9">0.500</text>
<text x="61.4" y="144.1">90</text>
<text x="61.4" y="149.9">90</text>
<text x="77.5" y="144.1">45</text>
<text x="77.5" y="149.9">45</text>
<text x="92.6" y="144.1">152</text>
<text x="92.6" y="149.9">159</text>
<text x="107.4" y="144.1">0.130</text>
<text x="107.4" y="149.9">0.140</text>
<text x="125.9" y="144.1">85</text>
<text x="125.9" y="149.9">75</text>
<text x="139.6" y="144.1">0.300</text>
<text x="139.6" y="149.9">0.300</text>
<text x="157.6" y="144.1">0.3</text>
<text x="157.6" y="149.9">0.3</text>
<text x="171.8" y="144.1">0.091</text>
<text x="171.8" y="149.9">0.095</text>
<text x="36.8" y="155.7">5/8</text>
<text x="45.6" y="155.7">0.625</text>
<text x="61.4" y="155.7">90</text>
<text x="77.5" y="155.7">45</text>
<text x="92.6" y="155.7">153</text>
<text x="107.4" y="155.7">0.140</text>
<text x="125.9" y="155.7">55</text>
<text x="139.6" y="155.7">0.350</text>
<text x="157.6" y="155.7">0.5</text>
<text x="171.8" y="155.7">0.099</text>
<text x="36.8" y="161.6">3/4</text>
<text x="45.6" y="161.6">0.750</text>
<text x="61.4" y="161.6">90</text>
<text x="77.5" y="161.6">45</text>
<text x="92.6" y="161.6">163</text>
<text x="107.4" y="161.6">0.150</text>
<text x="125.9" y="161.6">30</text>
<text x="139.6" y="161.6">0.350</text>
<text x="157.6" y="161.6">0.6</text>
<text x="171.8" y="161.6">0.120</text>
<text x="38.4" y="167.4">1</text>
<text x="46.6" y="167.4">1.00</text>
<text x="61.4" y="167.4">90</text>
<text x="77.5" y="167.4">45</text>
<text x="92.6" y="167.4">180</text>
<text x="107.4" y="167.4">0.200</text>
<text x="125.9" y="167.4">20</text>
<text x="143.6" y="167.1">Edge Start</text>
<text x="171.8" y="167.4">0.112</text>
<text x="38.4" y="203.3">2</text>
<text x="60.9" y="203.3">6.2</text>
<text x="77" y="203.3">3.1</text>
<text x="92.6" y="203.3">148</text>
<text x="109.2" y="203.3">2.8</text>
<text x="122.9" y="203.3">13340</text>
<text x="141.4" y="203.3">6.4</text>
<text x="157.6" y="203.3">0.1</text>
<text x="173.6" y="203.3">1.8</text>
<text x="38.4" y="209.1">3</text>
<text x="60.9" y="209.1">6.2</text>
<text x="77" y="209.1">3.1</text>
<text x="92.6" y="209.1">146</text>
<text x="109.2" y="209.1">2.8</text>
<text x="124" y="209.1">9340</text>
<text x="141.4" y="209.1">6.4</text>
<text x="157.6" y="209.1">0.2</text>
<text x="173.6" y="209.1">1.7</text>
<text x="38.4" y="214.9">4</text>
<text x="60.9" y="214.9">6.2</text>
<text x="77" y="214.9">3.1</text>
<text x="92.6" y="214.9">147</text>
<text x="109.2" y="214.9">2.8</text>
<text x="124" y="214.9">6650</text>
<text x="141.4" y="214.9">6.4</text>
<text x="157.6" y="214.9">0.2</text>
<text x="173.6" y="214.9">1.7</text>
<text x="38.4" y="220.8">5</text>
<text x="60.9" y="220.8">6.2</text>
<text x="77" y="220.8">3.1</text>
<text x="92.6" y="220.8">149</text>
<text x="109.2" y="220.8">2.8</text>
<text x="124" y="220.8">5120</text>
<text x="141.4" y="220.8">6.5</text>
<text x="157.6" y="220.8">0.3</text>
<text x="173.6" y="220.8">1.9</text>
<text x="38.4" y="226.6">6</text>
<text x="60.9" y="226.6">6.2</text>
<text x="77" y="226.6">3.1</text>
<text x="92.6" y="226.6">151</text>
<text x="109.2" y="226.6">3.0</text>
<text x="124" y="226.6">4150</text>
<text x="141.4" y="226.6">7.3</text>
<text x="157.6" y="226.6">0.3</text>
<text x="173.6" y="226.6">2.0</text>
<text x="38.4" y="232.4">8</text>
<text x="60.9" y="232.4">6.2</text>
<text x="77" y="232.4">3.1</text>
<text x="92.6" y="232.4">152</text>
<text x="109.2" y="232.4">3.2</text>
<text x="124" y="232.4">2950</text>
<text x="141.4" y="232.4">7.6</text>
<text x="157.6" y="232.4">0.3</text>
<text x="173.6" y="232.4">2.2</text>
<text x="37.6" y="238.2">10</text>
<text x="60.9" y="238.2">6.2</text>
<text x="77" y="238.2">3.1</text>
<text x="92.6" y="238.2">153</text>
<text x="109.2" y="238.2">3.3</text>
<text x="124" y="238.2">2120</text>
<text x="141.4" y="238.2">7.6</text>
<text x="157.6" y="238.2">0.3</text>
<text x="173.6" y="238.2">2.3</text>
<text x="37.6" y="244">12</text>
<text x="60.9" y="244">6.2</text>
<text x="77" y="244">3.1</text>
<text x="92.6" y="244">157</text>
<text x="109.2" y="244">3.5</text>
<text x="124" y="244">1960</text>
<text x="141.4" y="244">7.6</text>
<text x="157.6" y="244">0.3</text>
<text x="173.6" y="244">2.4</text>
<text x="37.6" y="249.8">15</text>
<text x="60.9" y="249.8">6.2</text>
<text x="77" y="249.8">3.1</text>
<text x="92.6" y="249.8">155</text>
<text x="109.2" y="249.8">3.6</text>
<text x="124" y="249.8">1540</text>
<text x="141.4" y="249.8">8.5</text>
<text x="157.6" y="249.8">0.4</text>
<text x="173.6" y="249.8">2.5</text>
<text x="37.6" y="255.7">20</text>
<text x="60.9" y="255.7">6.2</text>
<text x="77" y="255.7">3.1</text>
<text x="92.6" y="255.7">166</text>
<text x="109.2" y="255.7">4.0</text>
<text x="124.8" y="255.7">720</text>
<text x="141.4" y="255.7">9.5</text>
<text x="157.6" y="255.7">0.6</text>
<text x="173.6" y="255.7">3.0</text>
<text x="37.6" y="261.2">25</text>
<text x="60.9" y="261.5">6.2</text>
<text x="77" y="261.5">3.1</text>
<text x="92.6" y="261.5">179</text>
<text x="109.2" y="261.5">5.0</text>
<text x="124.8" y="261.5">520</text>
<text x="143.6" y="261.2">Edge Start</text>
<text x="173.6" y="261.5">2.9</text>
</g>
<g font-size="3.2">
<text x="56.9" y="93.2">Cut Flow Pressures</text>
<text x="107.4" y="94.2">Torch</text>
<text x="139.9" y="94.2">Initial</text>
<text x="168.7" y="94.2">Kerf Width</text>
<text x="31.8" y="100.5">Thickness</text>
<text x="33.7" y="96.3">Material</text>
<text x="57.4" y="99.8">Plasma</text>
<text x="74.6" y="99.8">Shield</text>
<text x="89.9" y="100.5">Voltage</text>
<text x="93.1" y="96.3">Arc</text>
<text x="105.5" y="98.4">Working</text>
<text x="122.9" y="100.5">Speed</text>
<text x="123.5" y="96.3">Travel</text>
<text x="137.8" y="98.4">Piercing</text>
<text x="155.2" y="96.3">Pierce</text>
<text x="155.7" y="100.5">Delay</text>
<text x="170.8" y="98.4">@ Rec.</text>
<text x="60.4" y="104">(Air)</text>
<text x="76.5" y="104">(Air)</text>
<text x="106.8" y="102.7">Height</text>
<text x="139.1" y="102.7">Height</text>
<text x="171.3" y="102.7">Speed</text>
<text x="26" y="112.4">(ga)</text>
<text x="37.1" y="112.4">(in)</text>
<text x="46.9" y="112.4">inch</text>
<text x="59.6" y="112.4">(PSI)</text>
<text x="75.6" y="112.4">(PSI)</text>
<text x="91.8" y="112.4">Volts</text>
<text x="109.2" y="110.3">(in)</text>
<text x="123.7" y="112.4">(ipm)</text>
<text x="141.4" y="112.4">(in)</text>
<text x="156.2" y="112.4">(sec)</text>
<text x="173.6" y="112.4">(in)</text>
<text x="106.6" y="114.6">±0.005</text>
<text x="56.9" y="178.8">Cut Flow Pressures</text>
<text x="107.4" y="179">Torch</text>
<text x="123.5" y="179">Travel</text>
<text x="139.9" y="179">Initial</text>
<text x="168.7" y="179">Kerf Width</text>
<text x="31.8" y="185.4">Thickness</text>
<text x="33.7" y="181.1">Material</text>
<text x="57.4" y="184.1">Plasma</text>
<text x="74.6" y="184.1">Shield</text>
<text x="89.9" y="185.4">Voltage</text>
<text x="93.1" y="181.1">Arc</text>
<text x="105.5" y="183.3">Working</text>
<text x="122.9" y="183.3">Speed</text>
<text x="137.8" y="183.3">Piercing</text>
<text x="155.2" y="181.1">Pierce</text>
<text x="155.7" y="185.4">Delay</text>
<text x="170.8" y="183.3">@ Rec.</text>
<text x="60.4" y="188.3">(Air)</text>
<text x="76.5" y="188.3">(Air)</text>
<text x="106.8" y="187.5">Height</text>
<text x="139.1" y="187.5">Height</text>
<text x="171.3" y="187.5">Speed</text>
<text x="35.5" y="195.2">(mm)</text>
<text x="59.6" y="195.4">(Bar)</text>
<text x="75.6" y="195.4">(Bar)</text>
<text x="91.8" y="195.4">Volts</text>
<text x="107.6" y="193.3">(mm)</text>
<text x="108.4" y="197.5">±0.1</text>
<text x="120.6" y="195.4">(mm/min)</text>
<text x="139.9" y="195.4">(mm)</text>
<text x="156.2" y="195.4">(sec)</text>
<text x="172.1" y="195.4">(mm)</text>
</g>
<g font-size="3.1" fill="#231f20">
<text x="33.3" y="49.4">Shield Cup</text>
<text x="34.7" y="53.2">35-1016</text>
<text x="56.8" y="53.4">Shield Cap</text>
<text x="75.4" y="53.1">Gas Distributor</text>
<text x="79.6" y="49.3">Shield</text>
<text x="101.6" y="53.1">Tip</text>
<text x="118.1" y="53">Gas Distributor</text>
<text x="122" y="49.2">Plasma</text>
<text x="141.7" y="53.2">Electrode</text>
<text x="160.6" y="49.8">Cartridge</text>
<text x="161.2" y="53.6">35-1020</text>
<text x="58.2" y="57.2">35-1027</text>
<text x="78.9" y="56.9">35-1272</text>
<text x="99" y="56.9">35-1053</text>
<text x="121.6" y="56.8">35-1041</text>
<text x="142.4" y="57">35-1071</text>
</g>
<text font-size="2.1" fill="#231f20" x="158.7" y="77">Art # A-04863</text>
</svg>
